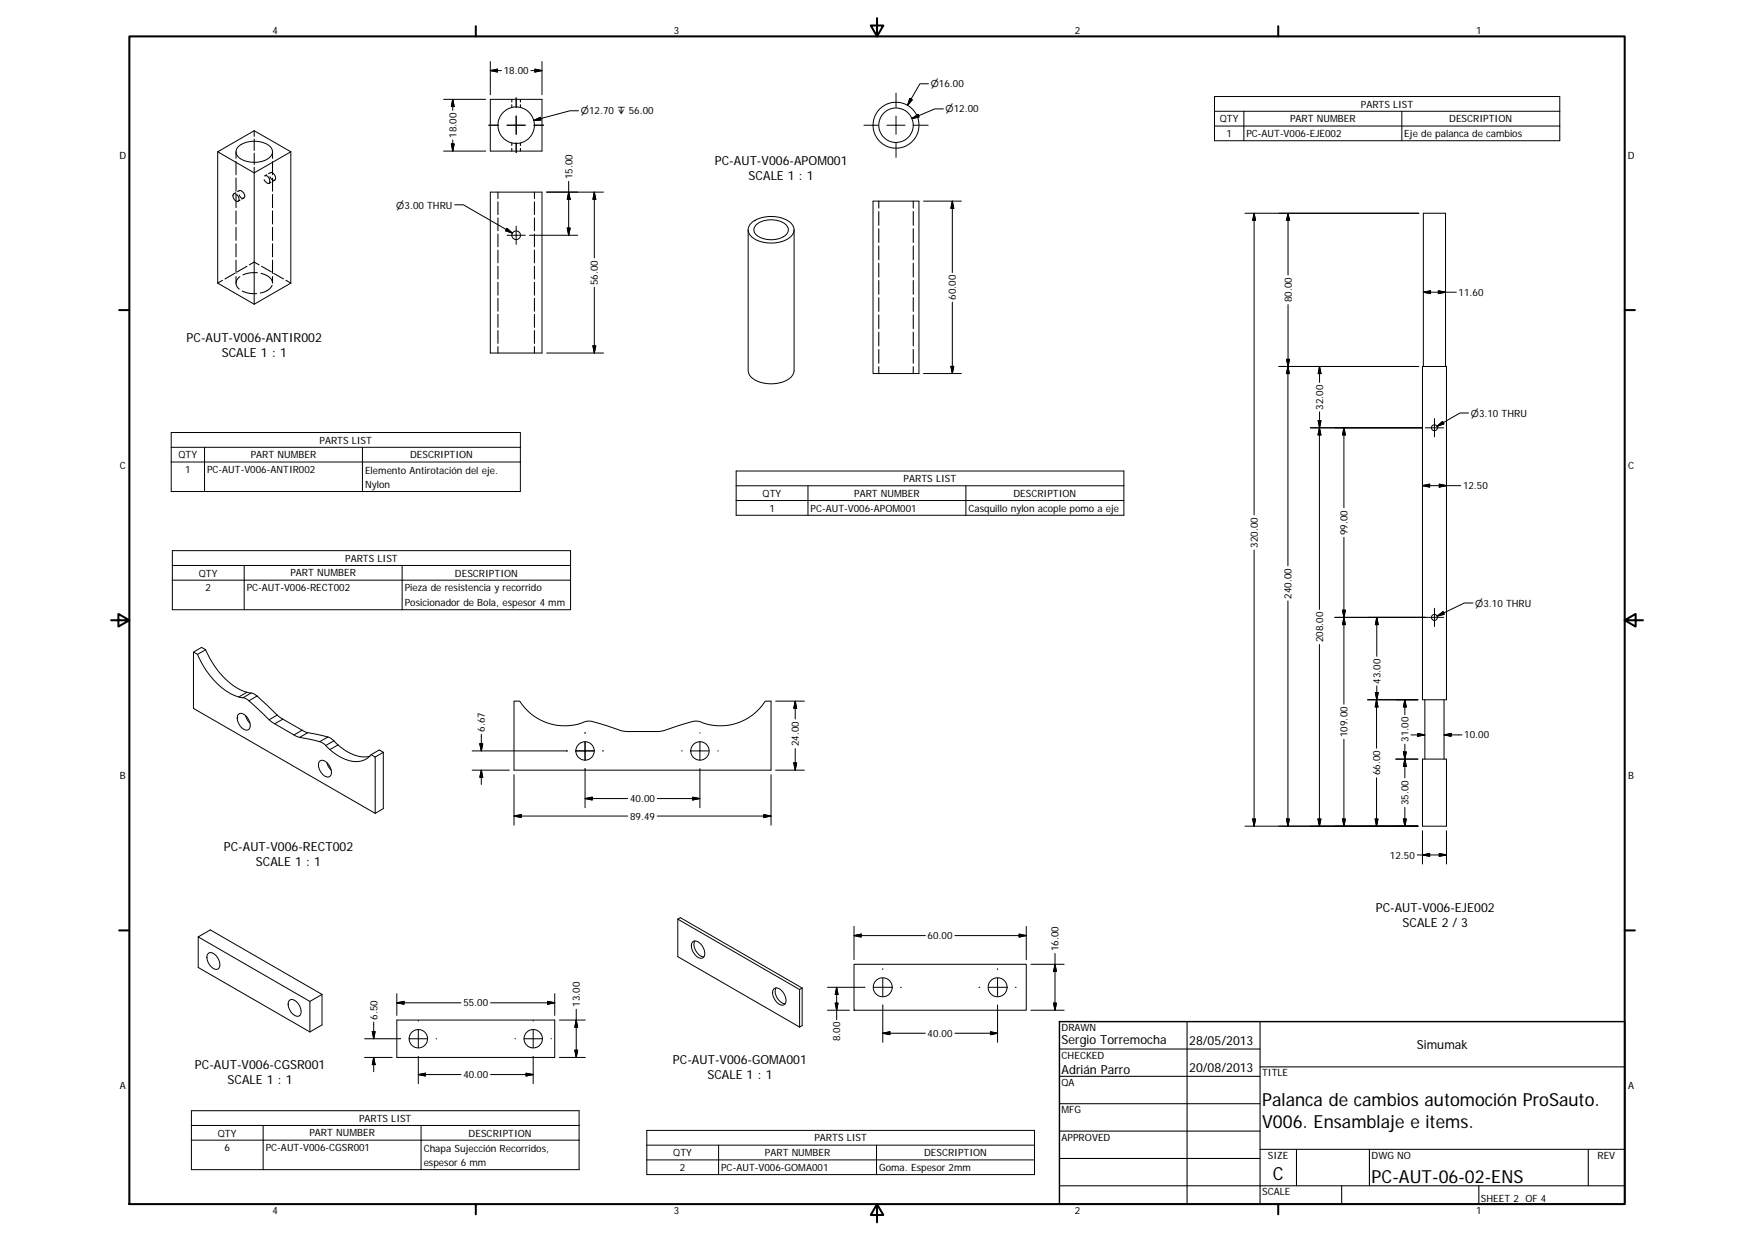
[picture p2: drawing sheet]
<svg xmlns="http://www.w3.org/2000/svg" width="594mm" height="420mm" viewBox="0 0 594 420" stroke-linecap="round" stroke-linejoin="round" font-family="sans-serif">
<g fill="none" stroke="#000" stroke-width=".34">
<path d="M150.2 33.6h14.3M153.3 33.6v3.8M153.3 33.6l.5 2.5h-.9zM166.1 23.9l2.4-.5v1zM166.1 20.8v11.3M166.1 33.6h17.5v17.6h-17.5zM169.8 23.9h-3.7M174.8 33.1v3.3M174.8 39.3v6.2M179.8 23.9h3.8M181.2 23.4l2.4 .5-2.4 .5zM183.6 20.8v11.3"/>
<path d="M196 37.5h-3l-12.2 3.3M303.5 31.5v4.9M303.5 39.3v6.2M308.2 33.3l.8 .5-1.6 1.9zM314.5 28.4h-2.9l-4.2 7.3M319.5 36.9h-2.9l-7.7 3.2M411.3 32.7h117v14.9h-117zM411.3 37.7h117M421.3 37.7v9.9M474.8 37.7v9.9M73.7 51.4v44.5l12.4 7.1M73.7 51.4l12.4 7.1"/>
<path d="M73.7 51.4l12.4-7.1 12.4 7.1M80.7 49.7a8.8 8.8 0 0 1 11.1 .2 2.62 2.62 0 0 1-1.5 4.1 8.7 8.7 0 0 1-9.9-1.3 2.28 2.28 0 0 1 .3-3zM86.1 58.5v44.5M98.5 51.4l-12.4 7.1M98.5 51.4v44.5l-12.4 7.1M150.2 51.2h14.3M152.9 48.7h.9l-.5 2.5zM153.3 47.4v3.8M165.6 42.4h3.2M171.7 42.4h6.2M174.8 48.4v3.3M180.8 40.8l2.2-1.1 .3 .9z"/>
<path d="M180.8 42.4h3.3M292.6 42.4h4.9M300.4 42.4h6.2M303.5 48.4v4.9M308.9 40.1l2-1.4 .4 .9zM309.5 42.4h4.9M411.3 42.7h117M79.1 65.7a1.6 1.6 0 0 1 1.8 2.2 1.22 1.22 0 0 1-1.3 0 1.22 1.22 0 0 1-.6-1.1zM154 69.3h2.9l16.7 9.6M166.1 65h17.5v54.5h-17.5zM171.7 77.3l1.9 1.6-2.4-.8zM171.7 79.7h6.2"/>
<path d="M174.8 76.6v6.1M179.4 79.7h16.3M185.1 65h19.3M192.1 77.2h1l-.5 2.5zM192.6 61.4v18.3M192.6 65l.5 2.5h-1zM201.3 65v22.3M201.3 65l.5 2.5h-1zM253.4 77.8v47.7a5.4 5.4 0 0 0 5.1 4.2 10 10 0 0 0 10-2.7l.5-1.5v-47.7M254.4 75.5a11 11 0 0 1 13.8 .4 3.2 3.2 0 0 1-1.5 5.1 11.2 11.2 0 0 1-12.6-1.3 2.92 2.92 0 0 1 .3-4.2zM256.2 76.1a8.2 8.2 0 0 1 10.3 .4 2.55 2.55 0 0 1-1.6 3.9 8.2 8.2 0 0 1-9.2-1.4 2.21 2.21 0 0 1 .5-2.9zM295.7 68.1h15.5v58.4h-15.5z"/>
<path d="M312.8 68.1h12.8M322.6 68.1v24.2M322.6 68.1l.4 2.4h-.9zM421.7 72.2h58.8M424.8 72.2v102.1M424.8 72.2l.5 2.4h-1zM436.3 72.2v20.9M436.3 72.2l.4 2.4h-.9zM201.3 97.3v22.2M482.1 98.9l2.4-.5v1zM482.1 98.9h11.2M487.2 98.4l2.4 .5-2.4 .5z"/>
<path d="M185.1 119.5h19.3M200.8 117.1h1l-.5 2.4zM322.6 102.3v24.2M436.3 103.1l-.1 88.5M312.8 126.5h12.8M322.1 124h.9l-.4 2.5zM435.8 121.6h.9l-.4 2.5zM436.2 124.1l.5 2.4h-1zM446.9 124.1v5.4M446.9 139.4v66.9M446.9 124.1l.5 2.4h-.9zM480.5 124.1h-47.4"/>
<path d="M481.8 124.1h8.1v112.8h-8.1zM482.1 124.1v-51.9h7.5v51.9M497.4 139.8h-2.9l-7.8 4.5M58 146.4h118.2v20h-118.2zM58 151.4h118.2M58 156.4h118.2M69.3 151.4v15M122.8 151.4v15M249.3 159.5h131.4v15h-131.4zM443.8 144.8h38M446.5 142.4h.9l-.5 2.4zM446.9 144.8l.5 2.5h-1z"/>
<path d="M455.2 144.8l.5 2.5h-1zM455.2 144.8v27.1M482.7 144.8h6.2M485.9 141.7v6.2M486.7 144.3l1.9-1.6 .5 .8zM249.3 164.5h131.4M249.3 169.5h131.4M273.7 164.5v10M327.1 164.5v10M481.8 164.4l2.4-.5v1zM481.8 164.4h12.9M487.5 163.9l2.4 .5-2.4 .5z"/>
<path d="M58.4 186.4h134.8v20h-134.8zM58.4 191.5h134.8M58.4 196.4h134.8M82.7 191.5v14.9M136.2 191.5v14.9M424.8 186.2v93.5M455.2 181.9v56.5M69.7 220a26 26 0 0 0 13.2 14.2l.7 .2M69.7 220l-2.8 1.6-1.4-.8M69.7 220l-1.4-.8-2.8 1.6v19l61.6 35.6M436.2 203.5v76.2M446.9 218.2v61.5"/>
<path d="M452.1 209h36.8M454.7 206.6h1l-.5 2.4zM455.2 209l.5 2.5h-1zM466.3 209l.5 2.5h-1zM466.3 209v13.2M485.9 205.9v6.2M486.8 208.6l2-1.5 .4 .9zM498.9 204.2h-2.9l-9.2 4.4M66.9 221.6a25.5 25.5 0 0 0 13.3 14.2l.7 .2 2.7-1.6M82.3 236.2l1 .3 1 .8M83.6 234.4l1.4 .2M84.3 237.3l6.8 6.4 2.8-1.6"/>
<path d="M85 234.6l1 .3 1.1 .7M85 234.6l-2.7 1.6-1.4-.2M87.1 235.6l6.8 6.5M87.1 235.6l-2.8 1.7M174.1 237.4h1.9a18.2 18.2 0 0 0 22.7 6.8l.5-.1a60.5 60.5 0 0 1 11.7 3.4h13.4a59.4 59.4 0 0 1 11.7-3.4l.5 .1a18.1 18.1 0 0 0 22.7-6.8h1.9v23.4h-87zM262.7 237.4h9.8M269.3 237.4v6M269.3 237.4l.5 2.4h-.9zM465.8 234.5h1l-.5 2.4zM466.2 236.9v16.4M466.2 236.9l.5 2.5h-.9zM466.3 232.2v4.7"/>
<path d="M475.8 236.9v5.1M475.8 236.9l.5 2.5h-1zM480.2 236.9h-17.1M482.6 236.9v20.1M489.1 236.9v20.1M80.8 241.8a2.9 2.9 0 0 1 3.6 2.3 1.92 1.92 0 0 1-.8 3.1 4.1 4.1 0 0 1-2.9-5.2zM83.2 242.3l.7 1.7 .8 .8M91.1 243.7l1.9 1.3M93 245l6.6 3.8 2.7-1.6M93.9 242.1l1.9 1.4M95.8 243.5l-2.8 1.5M95.8 243.5l6.5 3.7"/>
<path d="M101.5 249.7l6.8 1.4M102.3 247.2l1.9 .9M104.2 248.1l6.9 1.4M104.2 248.1l-2.7 1.6-1.9-.9M108.4 257.6a2.51 2.51 0 0 1 3.2 1.6 2.56 2.56 0 0 1-.3 3.9 4 4 0 0 1-3.1-5.2zM110.7 258.2l.5 1.3 1 1.2M111.1 249.5l2 1.3M111.1 249.5l-2.8 1.6M111.7 253.8a12.3 12.3 0 0 0 11.1 3.7l1.6-.7 1.3-1.3 2.8-1.6 1.3 .8M113.1 250.8l1.4 1.4M113.1 250.8l-2.8 1.6-2-1.3M114.5 252.2a12.2 12.2 0 0 0 10.8 3.8"/>
<path d="M114.5 252.2l-2.8 1.6-1.4-1.4M125.7 255.5l1.4 .8M127.1 256.3v19.1M129.8 254.7l-2.7 1.6M129.8 254.7v19.1l-2.7 1.6M159.9 254.2h32.2M162.5 251.8h1l-.5 2.4zM163 248.6v5.6M195.1 254.2h6.1M198.2 248.1v.1M198.2 251.2v6.1M204.2 254.2h.1"/>
<path d="M230.9 254.2h.2M234 254.2h6.2M237.1 248.1v.1M237.1 251.2v6.1M243.1 254.2h.2M268.9 258.3h.9l-.5 2.5zM269.3 253.4v7.4M455.2 250.3v29.4M472.8 257h7.4M475.3 254.6h1l-.5 2.4zM475.8 251.9v11.5M475.8 257l.5 2.4h-1z"/>
<path d="M477.9 248.8h4.7M480.2 248.3l2.4 .5-2.4 .5zM481.8 257h8.1v22.7h-8.1zM489.1 248.8l2.4-.5v1zM489.1 248.8h6.1M159.9 260.8h12.6M163 260.8l.5 2.4h-1zM163 260.8v4.8M174.1 276.3l2.4-.5v1zM174.1 276.3h38.5M174.1 262.3v17.1M198.2 260.3v13.2"/>
<path d="M198.2 270.4l2.4-.5v.9zM198.2 270.4h14.4M222.6 270.4h14.5M222.6 276.3h38.5M234.6 269.9l2.5 .5-2.5 .4zM237.1 260.3v13.2M258.7 275.8l2.4 .5-2.4 .5zM261.1 262.3v17.1M262.7 260.8h9.8M421.7 279.7h58.5M424.3 277.3h1l-.5 2.4zM435.7 277.3h1l-.5 2.4z"/>
<path d="M446.4 277.3h1l-.5 2.4zM454.7 277.3h1l-.5 2.4zM465.8 277.3h.9l-.5 2.4zM466.2 263.3v16.4M475.3 277.3h1l-.5 2.4zM475.8 273.4v6.3M480 289.5h9.9M481.8 281.3v11.2M481.8 289.5l2.4-.5v.9zM487.5 289l2.4 .5-2.4 .4zM489.9 281.3v11.2M67.1 317.2l4.1-2.4 37.9 21.9"/>
<path d="M67.1 317.2v10.4l37.9 21.8M67.1 317.2l37.9 21.8M229.6 311.2l41.2 23.8M229.6 311.2v12.7l41.2 23.8M229.6 311.2l.8-.5 41.3 23.8M234.6 318.9a2.89 2.89 0 0 1 3.7 2.2 2.06 2.06 0 0 1-.9 3.3 4.2 4.2 0 0 1-2.9-5.4zM235.3 318.6a4.2 4.2 0 0 0 3.1 5.3M289.3 316.8l2.4-.5v.9zM289.3 316.8h24.1M289.3 313.6v11.3M323.4 316.8h24.2M345.2 316.3l2.4 .5-2.4 .4z"/>
<path d="M347.6 313.6v11.3M70.6 322.8a2.87 2.87 0 0 1 3.6 2.3 1.92 1.92 0 0 1-.9 3.1 4.1 4.1 0 0 1-2.9-5.2zM97.9 338.8a2.1 2.1 0 0 1 3.2 1.1 3 3 0 0 1 .2 4.1 3.5 3.5 0 0 1-3.6-3.3l-.1-1.1zM105 339v10.4M109.1 336.7l-4.1 2.3M109.1 336.7v10.3l-4.1 2.4M134.4 336.4v7.4M134.4 339.5l2.4-.5v1zM134.4 339.5h21.7M166.2 339.5h21.7M185.5 339l2.4 .5-2.4 .5zM187.9 336.4v7.4"/>
<path d="M262.2 334.7a2.49 2.49 0 0 1 3.2 1.5 2.83 2.83 0 0 1 0 4.1 4 4 0 0 1-3.7-4.2zM262.8 334.5a4.2 4.2 0 0 0 3.1 5.3M270.8 335v12.7M271.7 334.5l-.9 .5M271.7 334.5v12.7l-.9 .5M282.9 339.6h.9l-.4 2.4zM283.4 334.3v10.9M283.4 334.3l.4 2.4h-.9zM289.3 326.5h58.3v15.5h-58.3zM293 334.3h-12.7M295.9 334.3h6.2M299 328v.3"/>
<path d="M299 331.2v6.1M305 334.3h.3M331.6 334.3h.3M334.8 334.3h6.2M337.9 328v.3M337.9 331.2v6.1M343.9 334.3h.3M349.2 326.5h11.2M356.8 339.6h1l-.5 2.4zM357.3 322.8v19.2M357.3 326.5l.5 2.4h-1zM123.5 358h9.3"/>
<path d="M123.5 351.7h12.2M126.1 349.2h1l-.5 2.5zM126.6 346v5.7M126.6 358v4.9M126.6 358l.5 2.4h-1zM134.4 345.4h53.5v12.6h-53.5zM138.6 351.7h6.2M141.7 345.5v.2M141.7 348.6v6.2M141.7 357.7v9.2M147.7 351.7h.2M174.4 351.7h.2"/>
<path d="M177.5 351.7h6.2M180.6 345.5v.2M180.6 348.6v6.2M180.6 357.7v9.2M186.6 351.7h.2M189.5 358h8.7M189.5 345.4h8.7M194.7 355.6h1l-.5 2.4zM195.2 345.4l.5 2.4h-1zM195.2 341.7v16.3M280.3 342h7.4M299 340.3v12.6"/>
<path d="M299 349.8l2.4-.5v1zM299 349.8h14.4M323.4 349.8h14.5M335.5 349.3l2.4 .5-2.4 .5zM337.9 340.3v12.6M349.2 342h11.2M64.8 376h131.3v20h-131.3zM141.7 363.8l2.4-.5v1zM141.7 363.8h14.4M178.2 363.3l2.4 .5-2.4 .5zM180.6 363.8h-14.4M64.8 381h131.3"/>
<path d="M64.8 386h131.3M89.1 381v15M142.6 381v15M219.1 382.7h131.3v15h-131.3zM219.1 387.7h131.3M219.1 392.7h131.3M243.4 387.7v10M296.9 387.7v10"/>
<circle cx="174.8" cy="42.4" r="6.2"/>
<circle cx="303.5" cy="42.4" r="7.8"/>
<circle cx="303.5" cy="42.4" r="5.8"/>
<circle cx="174.8" cy="79.7" r="1.46"/>
<circle cx="485.8" cy="144.8" r="1"/>
<circle cx="485.8" cy="209" r="1.01"/>
<circle cx="198.2" cy="254.2" r="3.1"/>
<circle cx="237.1" cy="254.2" r="3.1"/>
<circle cx="299" cy="334.3" r="3.2"/>
<circle cx="337.9" cy="334.3" r="3.2"/>
<circle cx="141.7" cy="351.7" r="3.1"/>
<circle cx="180.6" cy="351.7" r="3.1"/>
</g>
<g fill="none" stroke="#000" stroke-width=".36">
<path d="M173.3 33.6v.9M173.3 35.5v.9M176.3 33.6v.9M176.3 35.5v.9M79.9 51.4v2.2M79.9 54.7v4.5M86.1 44.3v1.9M86.1 47.1v3.8M86.1 51.9v3.8M86.1 56.6v1.9M89.7 59.5a1.61 1.61 0 0 1 1.5 .9 1.61 1.61 0 0 1-.2 1.7l-.7-.3-.8-1M90.3 59.2l-.6 .3"/>
<path d="M91 58.8l.5-.3a1.64 1.64 0 0 1 1.5 2.5 1.45 1.45 0 0 1-1.6-1.2M92.3 51.4v2.2M92.3 54.7v4.5M173.3 48.4v.9M173.3 50.2v1M176.3 48.4v.9M176.3 50.2v1M79.8 65.3l-.6 .3M79.9 60.3v4.4M79.9 65.8v4.5M79.9 71.4v4.4M79.9 77v4.4"/>
<path d="M81 64.6a1.63 1.63 0 0 1 1.5 .8 1.63 1.63 0 0 1 0 1.7 1.21 1.21 0 0 1-1.5-1.1M81.1 64.5l-.7 .4M81.3 67.8l-.7 .3M82.5 67.1l-.6 .3M91.8 61.7l-.6 .4M92.3 60.3v4.4M92.3 65.8v4.5M92.3 71.4v4.4M92.3 77v4.4M93 61l-.6 .3M168.6 65v2.2M168.6 68.3v4.4"/>
<path d="M168.6 73.8v4.3M168.6 79.2v4.4M181 65v2.2M181 68.3v4.4M181 73.8v4.3M181 79.2v4.4M297.6 68.1v2.3M297.6 71.6v4.7M297.6 77.4v4.7M309.3 68.1v2.3M309.3 71.6v4.7M309.3 77.4v4.7"/>
<path d="M75.4 94.9l-1.7 1M79.5 92.5l-3.3 1.9M79.9 82.5v4.5M79.9 88.1v4.4M79.9 93.6v2.3M81.2 93.7a2.47 2.47 0 0 0-.2 4.2M82.1 98.6a9.5 9.5 0 0 0 4.8 .8M83.6 90.1l-3.3 2M84.4 89.7l1.7-1 1.7 1M87.2 92.4l-.3-.1a9.7 9.7 0 0 0-4.6 .8M88.4 92.6h.2a4.6 4.6 0 0 1 3.6 2.8M88.6 90.1l3.3 2"/>
<path d="M92.2 96.6a5 5 0 0 1-4.1 2.6M92.3 82.5v4.5M92.3 88.1v4.4M92.3 93.6v2.3M92.7 92.5l3.3 1.9M96.9 94.9l1.6 1M168.6 84.7v4.3M168.6 90.1v4.4M168.6 95.6v4.3M181 84.7v4.3M181 90.1v4.4M181 95.6v4.3"/>
<path d="M297.6 83.3v4.6M297.6 89.1v4.7M297.6 95v4.6M309.3 83.3v4.6M309.3 89.1v4.7M309.3 95v4.6M168.6 101v4.4M168.6 106.4v4.4M168.6 111.9v4.4M168.6 117.3v2.2M181 101v4.4M181 106.4v4.4"/>
<path d="M181 111.9v4.4M181 117.3v2.2M297.6 100.8v4.6M297.6 106.6v4.7M297.6 112.5v4.6M297.6 118.3v4.7M309.3 100.8v4.6M309.3 106.6v4.7M309.3 112.5v4.6M309.3 118.3v4.7M297.6 124.1v2.4M309.3 124.1v2.4"/>
<path d="M358.8 355.2h68M402.1 345.9v61.8M426.8 345.9v61.8M358.8 364.4h68M358.8 373.7h68M426.8 361.2h123.5M358.8 382.9h68M358.8 392.2h68M426.8 389.1h123.5M439.1 389.1v12.4M463.8 389.1v12.4M537.9 389.1v12.4"/>
<path d="M358.8 401.5h191.5M454.4 401.5v6.2M500.9 401.5v6.2"/>
</g>
<g fill="none" stroke="#000" stroke-width=".69">
<path d="M43.8 12.3h506.5v395.4h-506.5zM161.2 8.9v3.4M297 6.1v6.2l-2.1-3.7h4.3l-2.2 3.7M432.9 8.9v3.4M40.4 105h3.4M550.3 105h3.4M37.6 210h6.2l-3.7-2.1v4.2l3.7-2.1M550.3 210l3.7 2.1v-4.2l-3.7 2.1h6.2M40.4 315h3.4M550.3 315h3.4M161.2 407.7v3.4M297 407.7l2.2 3.7h-4.3l2.1-3.7v6.1"/>
<path d="M432.9 407.7v3.4"/>
</g>
<path d="M358.8 345.9h191.5v61.8h-191.5z" fill="none" stroke="#000" stroke-width=".48"/>
<g fill="#000" stroke="#000" stroke-width=".34">
<path d="M153.3 33.6l.5 2.5h-.9zM166.1 23.9l2.4-.5v1zM181.2 23.4l2.4 .5-2.4 .5zM180.8 40.8l2.2-1.1 .3 .9zM308.2 33.3l.8 .5-1.6 1.9zM308.9 40.1l2-1.4 .4 .9zM152.9 48.7h.9l-.5 2.5zM171.7 77.3l1.9 1.6-2.4-.8zM192.1 77.2h1l-.5 2.5zM192.6 65l.5 2.5h-1zM201.3 65l.5 2.5h-1zM322.6 68.1l.4 2.4h-.9z"/>
<path d="M424.8 72.2l.5 2.4h-1zM436.3 72.2l.4 2.4h-.9zM482.1 98.9l2.4-.5v1zM487.2 98.4l2.4 .5-2.4 .5zM200.8 117.1h1l-.5 2.4zM322.1 124h.9l-.4 2.5zM435.8 121.6h.9l-.4 2.5zM436.2 124.1l.5 2.4h-1zM446.9 124.1l.5 2.4h-.9zM446.5 142.4h.9l-.5 2.4zM446.9 144.8l.5 2.5h-1zM455.2 144.8l.5 2.5h-1z"/>
<path d="M486.7 144.3l1.9-1.6 .5 .8zM481.8 164.4l2.4-.5v1zM487.5 163.9l2.4 .5-2.4 .5zM454.7 206.6h1l-.5 2.4zM455.2 209l.5 2.5h-1zM466.3 209l.5 2.5h-1zM486.8 208.6l2-1.5 .4 .9zM269.3 237.4l.5 2.4h-.9zM465.8 234.5h1l-.5 2.4zM466.2 236.9l.5 2.5h-.9zM475.8 236.9l.5 2.5h-1zM162.5 251.8h1l-.5 2.4z"/>
<path d="M268.9 258.3h.9l-.5 2.5zM475.3 254.6h1l-.5 2.4zM475.8 257l.5 2.4h-1zM480.2 248.3l2.4 .5-2.4 .5zM489.1 248.8l2.4-.5v1zM163 260.8l.5 2.4h-1zM174.1 276.3l2.4-.5v1zM198.2 270.4l2.4-.5v.9zM234.6 269.9l2.5 .5-2.5 .4zM258.7 275.8l2.4 .5-2.4 .5zM424.3 277.3h1l-.5 2.4zM435.7 277.3h1l-.5 2.4z"/>
<path d="M446.4 277.3h1l-.5 2.4zM454.7 277.3h1l-.5 2.4zM465.8 277.3h.9l-.5 2.4zM475.3 277.3h1l-.5 2.4zM481.8 289.5l2.4-.5v.9zM487.5 289l2.4 .5-2.4 .4zM289.3 316.8l2.4-.5v.9zM345.2 316.3l2.4 .5-2.4 .4zM134.4 339.5l2.4-.5v1zM282.9 339.6h.9l-.4 2.4zM283.4 334.3l.4 2.4h-.9zM356.8 339.6h1l-.5 2.4z"/>
<path d="M357.3 326.5l.5 2.4h-1zM126.1 349.2h1l-.5 2.5zM185.5 339l2.4 .5-2.4 .5zM194.7 355.6h1l-.5 2.4zM195.2 345.4l.5 2.4h-1zM299 349.8l2.4-.5v1zM335.5 349.3l2.4 .5-2.4 .5zM126.6 358l.5 2.4h-1zM141.7 363.8l2.4-.5v1zM178.2 363.3l2.4 .5-2.4 .5z"/>
</g>
<g font-size="6.1">
<text x="427.5" y="374.4">Palanca de cambios automoción ProSauto.</text>
<text x="427.5" y="381.7">V006. Ensamblaje e items.</text>
<text x="431.1" y="399.4">C</text>
<text x="464.5" y="400.6">PC-AUT-06-02-ENS</text>
</g>
<g font-size="4.2">
<text x="242.1" y="56">PC-AUT-V006-APOM001</text>
<text x="253.6" y="61.1">SCALE 1 : 1</text>
<text x="63.2" y="115.7">PC-AUT-V006-ANTIR002</text>
<text x="75.1" y="120.8">SCALE 1 : 1</text>
<text x="75.8" y="288">PC-AUT-V006-RECT002</text>
<text x="86.7" y="293.1">SCALE 1 : 1</text>
<text x="466" y="308.8">PC-AUT-V006-EJE002</text>
<text x="475" y="313.8">SCALE 2 / 3</text>
<text x="359.5" y="353.5">Sergio Torremocha</text>
<text x="402.8" y="353.7">28/05/2013</text>
<text x="479.9" y="355.1">Simumak</text>
<text x="66" y="362">PC-AUT-V006-CGSR001</text>
<text x="227.9" y="360.3">PC-AUT-V006-GOMA001</text>
<text x="239.6" y="365.4">SCALE 1 : 1</text>
<text x="359.5" y="363.6">Adrián Parro</text>
<text x="402.8" y="363">20/08/2013</text>
<text x="77.1" y="367.1">SCALE 1 : 1</text>
</g>
<g font-size="3.4">
<text x="92.3" y="11.3">4</text>
<text x="228.2" y="11.3">3</text>
<text x="364.1" y="11.3">2</text>
<text x="499.9" y="11.3">1</text>
<text x="170.6" y="25.1">18.00</text>
<text x="413.1" y="41.5">QTY</text>
<text x="436.9" y="41.4">PART NUMBER</text>
<text x="460.9" y="36.4">PARTS LIST</text>
<text x="490.9" y="41.5">DESCRIPTION</text>
<text x="154.6" y="46.6" transform="rotate(-90 154.6 46.6)">18.00</text>
<text x="415.4" y="46.4">1</text>
<text x="422.1" y="46.4">PC-AUT-V006-EJE002</text>
<text x="475.6" y="46.5">Eje de palanca de cambios</text>
<text x="40.4" y="53.7">D</text>
<text x="551.4" y="53.7">D</text>
<text x="193.9" y="60.6" transform="rotate(-90 193.9 60.6)">15.00</text>
<text x="202.5" y="96.5" transform="rotate(-90 202.5 96.5)">56.00</text>
<text x="323.8" y="101.5" transform="rotate(-90 323.8 101.5)">60.00</text>
<text x="494" y="100.2">11.60</text>
<text x="437.5" y="102.4" transform="rotate(-90 437.5 102.4)">80.00</text>
<text x="448.2" y="138.7" transform="rotate(-90 448.2 138.7)">32.00</text>
<text x="60.4" y="155.2">QTY</text>
<text x="84.9" y="155.2">PART NUMBER</text>
<text x="108.2" y="150.2">PARTS LIST</text>
<text x="138.9" y="155.2">DESCRIPTION</text>
<text x="40.6" y="158.7">C</text>
<text x="62.7" y="160.2">1</text>
<text x="70.1" y="160.2">PC-AUT-V006-ANTIR002</text>
<text x="123.6" y="160.3">Elemento Antirotación del eje.</text>
<text x="551.5" y="158.7">C</text>
<text x="123.6" y="165.3">Nylon</text>
<text x="306.1" y="163.2">PARTS LIST</text>
<text x="495.5" y="165.7">12.50</text>
<text x="258.3" y="168.2">QTY</text>
<text x="260.6" y="173.2">1</text>
<text x="274.5" y="173.2">PC-AUT-V006-APOM001</text>
<text x="289.3" y="168.2">PART NUMBER</text>
<text x="328" y="173.3">Casquillo nylon acople pomo a eje</text>
<text x="343.2" y="168.2">DESCRIPTION</text>
<text x="426" y="185.4" transform="rotate(-90 426 185.4)">320.00</text>
<text x="456.4" y="181.2" transform="rotate(-90 456.4 181.2)">99.00</text>
<text x="116.9" y="190.2">PARTS LIST</text>
<text x="67.4" y="195.2">QTY</text>
<text x="98.4" y="195.2">PART NUMBER</text>
<text x="154.1" y="195.2">DESCRIPTION</text>
<text x="69.6" y="200.2">2</text>
<text x="83.6" y="200.2">PC-AUT-V006-RECT002</text>
<text x="137.1" y="200.2">Pieza de resistencia y recorrido</text>
<text x="437.4" y="202.7" transform="rotate(-90 437.4 202.7)">240.00</text>
<text x="137.1" y="205.2">Posicionador de Bola, espesor 4 mm</text>
<text x="448.1" y="217.4" transform="rotate(-90 448.1 217.4)">208.00</text>
<text x="467.5" y="231.4" transform="rotate(-90 467.5 231.4)">43.00</text>
<text x="164.3" y="247.8" transform="rotate(-90 164.3 247.8)">6.67</text>
<text x="456.4" y="249.5" transform="rotate(-90 456.4 249.5)">109.00</text>
<text x="477" y="251.2" transform="rotate(-90 477 251.2)">31.00</text>
<text x="495.9" y="250">10.00</text>
<text x="270.6" y="252.7" transform="rotate(-90 270.6 252.7)">24.00</text>
<text x="40.6" y="263.7">B</text>
<text x="467.5" y="262.5" transform="rotate(-90 467.5 262.5)">66.00</text>
<text x="551.5" y="263.7">B</text>
<text x="213.4" y="271.6">40.00</text>
<text x="477" y="272.6" transform="rotate(-90 477 272.6)">35.00</text>
<text x="213.4" y="277.5">89.49</text>
<text x="470.8" y="290.7">12.50</text>
<text x="314.2" y="318">60.00</text>
<text x="358.6" y="322" transform="rotate(-90 358.6 322)">16.00</text>
<text x="156.9" y="340.7">55.00</text>
<text x="196.4" y="340.9" transform="rotate(-90 196.4 340.9)">13.00</text>
<text x="127.8" y="345.2" transform="rotate(-90 127.8 345.2)">6.50</text>
<text x="284.6" y="352.6" transform="rotate(-90 284.6 352.6)">8.00</text>
<text x="314.2" y="351">40.00</text>
<text x="359.5" y="349.1">DRAWN</text>
<text x="359.5" y="358.4">CHECKED</text>
<text x="156.9" y="365">40.00</text>
<text x="427.5" y="364.4">TITLE</text>
<text x="40.6" y="368.7">A</text>
<text x="359.5" y="367.7">QA</text>
<text x="551.5" y="368.7">A</text>
<text x="359.5" y="376.9">MFG</text>
<text x="121.6" y="379.8">PARTS LIST</text>
<text x="73.8" y="384.8">QTY</text>
<text x="76" y="389.8">6</text>
<text x="90" y="389.8">PC-AUT-V006-CGSR001</text>
<text x="104.8" y="384.7">PART NUMBER</text>
<text x="143.5" y="389.9">Chapa Sujección Recorridos,</text>
<text x="158.7" y="384.8">DESCRIPTION</text>
<text x="275.8" y="386.5">PARTS LIST</text>
<text x="359.5" y="386.2">APPROVED</text>
<text x="143.5" y="394.9">espesor 6 mm</text>
<text x="228" y="391.5">QTY</text>
<text x="259.1" y="391.4">PART NUMBER</text>
<text x="313" y="391.5">DESCRIPTION</text>
<text x="429.4" y="392.4">SIZE</text>
<text x="464.5" y="392.4">DWG NO</text>
<text x="541.1" y="392.3">REV</text>
<text x="230.3" y="396.4">2</text>
<text x="244.3" y="396.4">PC-AUT-V006-GOMA001</text>
<text x="297.7" y="396.4">Goma. Espesor 2mm</text>
<text x="427.5" y="404.7">SCALE</text>
<text x="501.6" y="406.8">SHEET 2 OF 4</text>
<text x="92.3" y="411.1">4</text>
<text x="228.2" y="411.1">3</text>
<text x="364.1" y="411.1">2</text>
<text x="499.9" y="411.1">1</text>
</g>
<g font-size="3.2">
<text x="315.2" y="29.6">⌀16.00</text>
<text x="196.8" y="38.8">⌀12.70 ↧ 56.00</text>
<text x="320.3" y="38.1">⌀12.00</text>
<text x="134.2" y="70.6">⌀3.00 THRU</text>
<text x="498.2" y="141.1">⌀3.10 THRU</text>
<text x="499.7" y="205.4">⌀3.10 THRU</text>
</g>
</svg>
